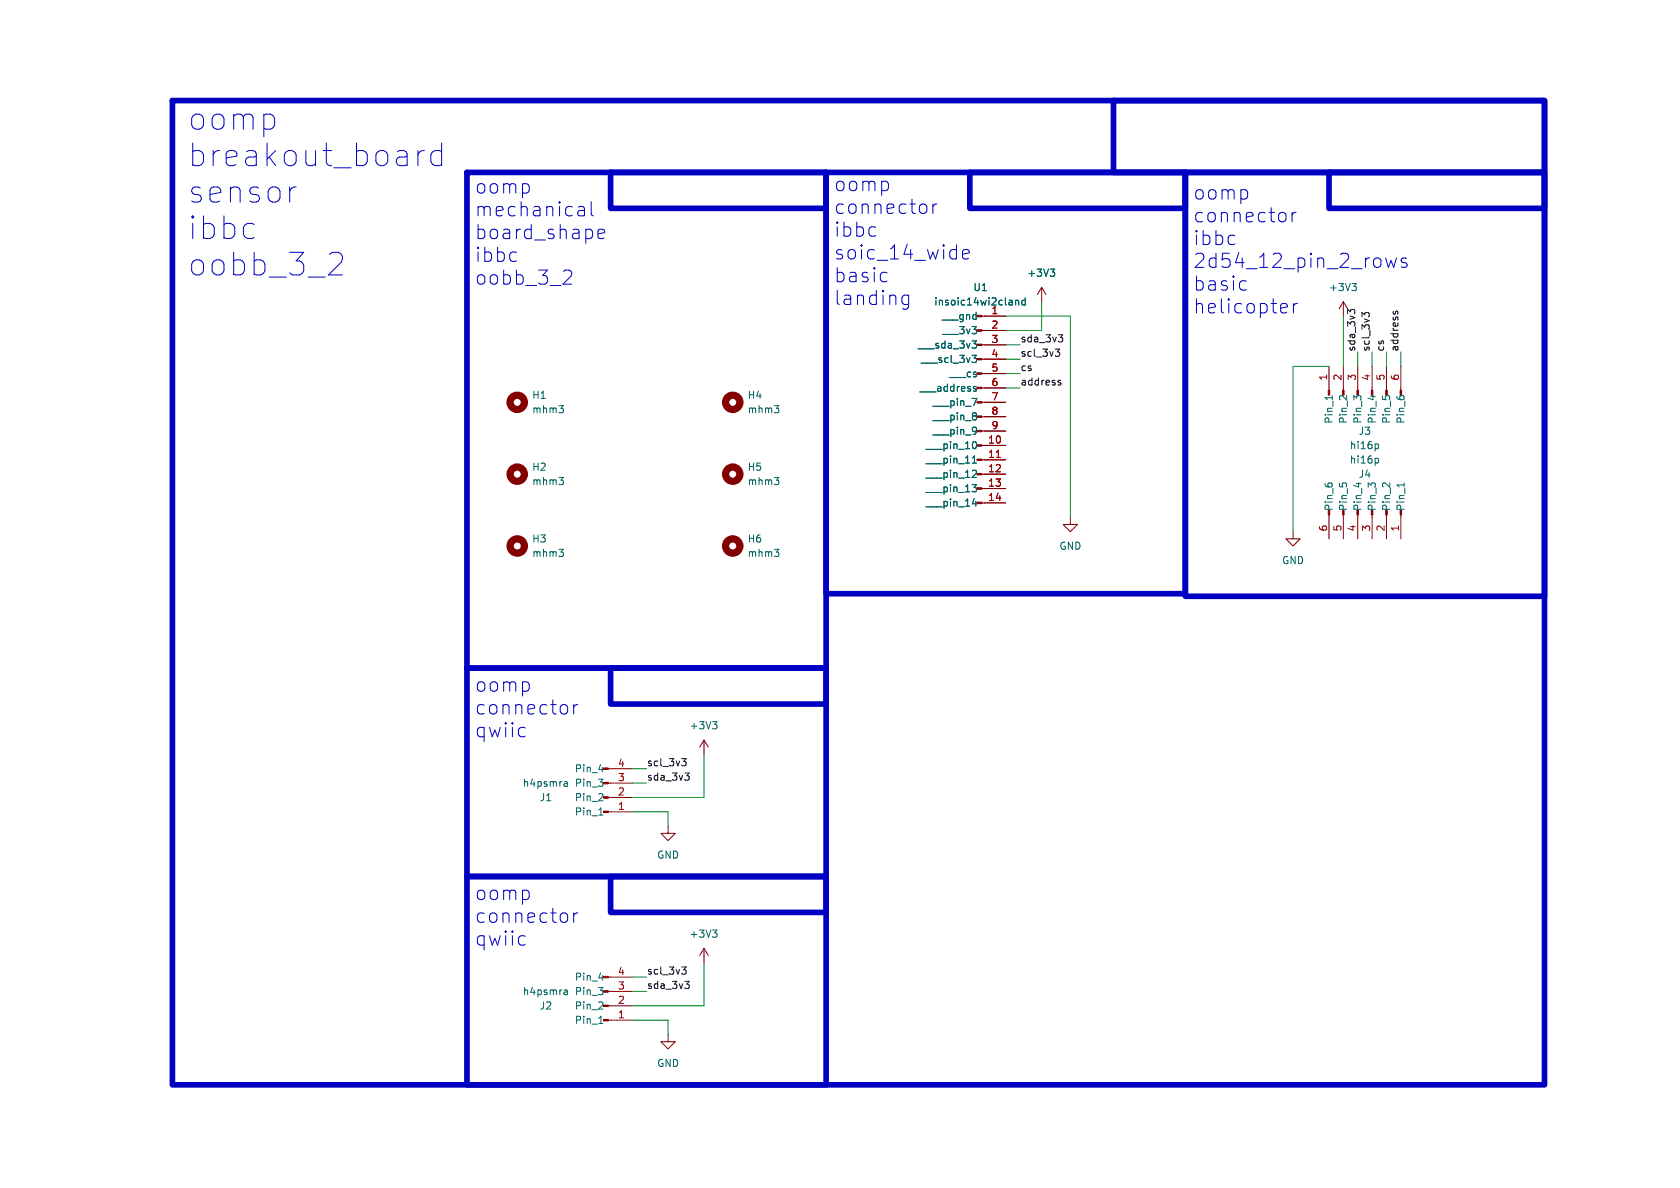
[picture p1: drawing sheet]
<svg xmlns="http://www.w3.org/2000/svg" width="297mm" height="210mm" viewBox="0 0 297 210" stroke-linecap="round" stroke-linejoin="round" font-family="sans-serif">
<g fill="none" stroke="#840000" stroke-width=".18">
<path d="M173.6 58.4h4.2M173.6 55.9h4.2M184.1 50.8l-.7 1.3M184.1 50.8v2.5M184.1 50.8l.8 1.3M237.5 53.3v2.6M237.5 53.3l-.8 1.3M237.5 53.3l.8 1.3M173.6 78.7h4.2M173.6 76.2h4.2M173.6 73.7h4.2M173.6 71.1h4.2"/>
<path d="M173.6 68.6h4.2M173.6 66h4.2M173.6 63.5h4.2M173.6 61h4.2M234.9 64.8v4.2M237.5 64.8v4.2M240 64.8v4.2M242.6 64.8v4.2M245.1 64.8v4.2M247.6 64.8v4.2M173.6 88.9h4.2M173.6 86.4h4.2"/>
<path d="M173.6 83.8h4.2M173.6 81.3h4.2M189.2 91.4v1.3h1.3l-1.3 1.3-1.2-1.3h1.2M228.6 94v1.3h1.3l-1.3 1.2-1.3-1.2h1.3M234.9 91v4.3M237.5 91v4.3M240 91v4.3M242.6 91v4.3M245.1 91v4.3M247.6 91v4.3M107.5 135.9h4.3M107.5 138.4h4.3"/>
<path d="M124.5 130.8v2.6M124.5 130.8l-.8 1.3M124.5 130.8l.7 1.3M107.5 141h4.3M107.5 143.5h4.3M118.1 146.1v1.2h1.3l-1.3 1.3-1.3-1.3h1.3M107.5 172.7h4.3M107.5 175.3h4.3M107.5 177.8h4.3M124.5 167.6l-.8 1.3M124.5 167.6v2.6M124.5 167.6l.7 1.3"/>
<path d="M107.5 180.3h4.3M118.1 182.9v1.3h1.3l-1.3 1.2-1.3-1.2h1.3"/>
</g>
<g fill="none" stroke="#006464" stroke-width=".18">
<path d="M178.9 53.1v.8M178.9 53.9h-.1M178.9 53.4h-.1M179.6 53.1v.8M179.6 53.2l.1-.1h.3l.1 .8M181.2 53.1h-.3l-.3 .2 .2 .6h.4M181.2 52.6v1.3M185.7 47.6h.7l-.4 .5M186.2 48.1l.2 .2v.3l-.2 .2M239 50.1h.8l-.4 .5M239.5 50.6l.3 .2v.3l-.3 .3M98.8 71.7h.8l-.4 .5"/>
<path d="M99.4 72.2l.2 .2v.3l-.2 .3M136.9 71.7h.8l-.4 .5M137.5 72.2l.2 .2v.3l-.2 .3M171.8 60.3h.8l-.4 .5 .4 .1v.4l-.2 .2h-.4M171.8 62.8h.8l-.4 .5 .4 .1v.4l-.2 .3h-.4M171.8 70.4h.9l-.6 1.3M172.3 68.7l.3 .1v.2l-.1 .2h-.3M172.3 68.3l.3 .1M172.3 78a.79 .79 0 0 1 0 1.3M172.6 73.1v.3M172.6 73.6v.5M172.6 75.6v.9"/>
<path d="M172.6 76.1v.1M235.5 69.9v.8M236.9 70h.4M238.1 69.9v.8M242.7 69.9v.8M243.2 78.5h.4l.1 .2v.5l-.5 .1M98.8 84.4h.8l-.4 .5M98.8 97.1h.8l-.4 .5M99.4 97.6l.2 .2v.3l-.2 .3M99.4 84.9l.2 .2v.3l-.2 .3M136.9 84.4h.8l-.4 .5M136.9 97.1h.8l-.4 .5"/>
<path d="M137.5 84.9l.2 .2v.3l-.2 .3M137.5 97.6l.2 .2v.3l-.2 .3M171.8 85.7h.8l-.4 .5M171.9 81.9h.7M171.9 89.1h.8M172 80.9l.3-.3v1.3M172.1 83.1l.4 .1 .1 .3-.8 .9h.8M172.4 86.2l.2 .2v.3l-.2 .2M172.5 88.6v.9M240.2 85.3v.8M243.2 81l.4 .1 .1 .2v.4l-.5 .2M244.5 85.4h.5"/>
<path d="M245.7 85.4v.8M248.2 85.4v.7M99.8 138.2h.4l.1 .8M99.8 138.9h.5M100.3 138.5l-.5 .1M105.9 136h.8M126 127.6h.8l-.5 .5M126.5 128.1l.3 .2v.3l-.3 .2M105.8 141.5h.8M105.9 144.1h.7M106.5 140.4v.4M99.8 175.1h.4l.1 .7"/>
<path d="M99.8 175.8h.5M100.3 175.3l-.5 .1M105.8 178.4h.8M105.9 172.9h.8M106.5 177.2v.5M126 164.4h.8l-.5 .5M126.5 164.9l.3 .2v.3l-.3 .3M105.9 180.9h.7"/>
</g>
<g fill="none" stroke="#840000" stroke-width="1.3">
<circle cx="91.4" cy="71.1" r="1.27"/>
<circle cx="129.5" cy="71.1" r="1.27"/>
<circle cx="91.4" cy="96.5" r="1.27"/>
<circle cx="91.4" cy="83.8" r="1.27"/>
<circle cx="129.5" cy="96.5" r="1.27"/>
<circle cx="129.5" cy="83.8" r="1.27"/>
</g>
<g fill="#840000" stroke="#840000" stroke-width=".18">
<path d="M172.7 88.8h.9v.2h-.9z"/>
<path d="M172.7 86.2h.9v.3h-.9z"/>
<path d="M172.7 83.7h.9v.2h-.9z"/>
<path d="M172.7 81.2h.9v.2h-.9z"/>
<path d="M172.7 78.6h.9v.3h-.9z"/>
<path d="M172.7 76.1h.9v.2h-.9z"/>
<path d="M172.7 73.5h.9v.3h-.9z"/>
<path d="M172.7 71h.9v.2h-.9z"/>
<path d="M172.7 68.5h.9v.2h-.9z"/>
<path d="M172.7 65.9h.9v.3h-.9z"/>
<path d="M172.7 63.4h.9v.2h-.9z"/>
<path d="M172.7 60.8h.9v.3h-.9z"/>
<path d="M172.7 58.3h.9v.2h-.9z"/>
<path d="M172.7 55.8h.9v.2h-.9z"/>
<path d="M247.5 69h.3v.9h-.3z"/>
<path d="M245 69h.2v.9h-.2z"/>
<path d="M242.4 69h.3v.9h-.3z"/>
<path d="M239.9 69h.3v.9h-.3z"/>
<path d="M237.4 69h.2v.9h-.2z"/>
<path d="M234.8 69h.3v.9h-.3z"/>
<path d="M106.7 172.6h.8v.2h-.8z"/>
<path d="M106.7 175.1h.8v.3h-.8z"/>
<path d="M106.7 177.7h.8v.2h-.8z"/>
<path d="M106.7 180.2h.8v.3h-.8z"/>
<path d="M234.8 90.2h.3v.8h-.3z"/>
<path d="M237.4 90.2h.2v.8h-.2z"/>
<path d="M239.9 90.2h.3v.8h-.3z"/>
<path d="M242.4 90.2h.3v.8h-.3z"/>
<path d="M245 90.2h.2v.8h-.2z"/>
<path d="M247.5 90.2h.3v.8h-.3z"/>
<path d="M106.7 135.8h.8v.2h-.8z"/>
<path d="M106.7 138.3h.8v.3h-.8z"/>
<path d="M106.7 140.8h.8v.3h-.8z"/>
<path d="M106.7 143.4h.8v.2h-.8z"/>
</g>
<path d="M176.1 80.9h.8" fill="none" stroke="#a90000" stroke-width=".18"/>
<path d="M187.1 59.2h.8l-.4 .5 .3 .1 .1 .4-.3 .2h-.3M239.5 55.3v-.4l-.2-.2-.4 .1-.2 .3-.5-.4v.8M242.1 55.8v-.3l-.3-.3-.4 .1-.1 .4-.5-.5v.8M246.4 55.1v.4M247.1 55.4v-.3l-.2-.1-.2 .5M186.5 61.7h.8l-.4 .5 .4 .1v.4l-.2 .3h-.4M187.1 67.6l.5 .2-.1 .2-.3 .1M187.1 67.3h.4M120.5 134.1h.8l-.4 .5 .3 .1 .1 .4-.2 .3h-.4M121.1 136.6h.7l-.4 .5 .4 .2v.4l-.2 .2h-.4M120.5 170.9h.8l-.4 .5 .3 .1 .1 .5-.2 .2h-.4M121.1 173.5h.7l-.4 .5 .4 .1v.4l-.2 .2h-.4" fill="none" stroke="#0f0f0f" stroke-width=".18"/>
<g fill="none" stroke="#0000c2" stroke-width=".18">
<path d="M52.4 33.1h-.4l-.4 .1M73.9 26.6v2.7M75 26.6a1.02 1.02 0 0 0-1.1 .8M78.1 26.8l-.4-.2h-.8l-.4 .2-.3 .6v1.1l.3 .6 .4 .2h.8l.4-.2M78.1 25.3v4M102.3 36.6l.2-.1 .7 .1 .1 .3v1.3M102.3 38l.2 .2 .8-.2M103.3 37.1l-1 .2M104.5 35.7v2.1l.4 .4M163.7 36.3l.1 .2v.8l-.1 .2M164.9 36.1v1.6M165.6 36.1a.64 .64 0 0 0-.7 .4"/>
<path d="M227.2 37.8l.1 .2v.7l-.1 .3M228.4 37.5v1.7M229.1 37.5a.64 .64 0 0 0-.7 .5M58.8 44.6h1a1.09 1.09 0 0 1 .6 1.7l-2.3 2.3h2.4M100 47.7h.6a.68 .68 0 0 1 .3 1.1l-1.4 1.4h1.6M105.7 41.4l1.2-.3-.1-.5-.7-.1-.4 .4v.9l.1 .3 .3 .1 .7-.1M156.6 48.1l.2 .2M156.8 49.7l-.2 .1M159.6 53.6l.3 .2 .7-.1M160.6 52.2v2a.68 .68 0 0 1-1 .3M160.6 52.3l-.7-.1-.3 .2M170.2 44.9l1.1-.2-.1-.5-.7-.1-.3 .4v.9l.1 .3 .2 .1 .7-.1"/>
<path d="M220.1 49.6l.2 .1M220.3 51.2l-.2 .1M226.8 53.6l.7 .2 .1 .4-1.2 .3M227.5 55.2l-.7 .1M228.7 53.6v1.7M229.4 53.6a.64 .64 0 0 0-.7 .5M245 45.6l.4 1.7 .5-1.2 .5 1.2 .5-1.7M248.7 45.7l-.6-.1-.4 .4 .1 .3 .9 .3 .1 .2-.1 .3-.3 .2-.7-.2M92.6 128.6l.2 .1M92.8 130.1l-.2 .1M100.2 124.8l.1 .2v.7l-.1 .3M101.4 124.6v1.6"/>
<path d="M102.1 124.6a.64 .64 0 0 0-.7 .4M92.6 165.4l.2 .1M92.8 167l-.2 .1M100.2 161.6l.1 .3v.7l-.1 .2M101.4 161.4v1.7M102.1 161.4a.64 .64 0 0 0-.7 .5"/>
</g>
<path d="M142.4 33.2h.7a.81 .81 0 0 1 .5 1.3l-1.7 1.7h1.8" fill="none" stroke="#fff" stroke-width=".75"/>
<g fill="none" stroke="#fff" stroke-width=".8">
<path d="M207.1 22l-.4-.2h-.6l-.4 .2-.2 .3 .2 .6 1.4 .4 .2 .4-.2 .5-.4 .2h-.8l-.4-.2M208.8 23.1l1.9-.4v-.4l-.2-.3-.4-.2h-.8l-.3 .2-.2 .3v1.6l.2 .3 .3 .2h.8l.4-.2M212.4 22.2a.99 .99 0 0 1 1.7 .1v2.1M212.4 21.8v2.6M217.3 22l-.3-.2h-.6l-.4 .2-.2 .3 .2 .6 1.3 .4 .2 .4-.2 .5-.3 .2h-.8l-.4-.2M219.3 22.2a1.09 1.09 0 0 1 1-.4 1.09 1.09 0 0 1 .9 .7v1.2a1.09 1.09 0 0 1-1.1 .8 1.09 1.09 0 0 1-1-.8v-1.2zM222.9 21.8v2.6M224 21.8a1.02 1.02 0 0 0-1.1 .7M224.4 24.8h3M228.4 20.4v.4M228.4 21.8v2.6M228.4 20.4l-.2 .2 .2 .2"/>
<path d="M228.4 20.4l.2 .2-.2 .2M230.3 22l.4-.2h.7l.6 .4 .2 .3v1.2l-.4 .5-.4 .2h-.7l-.4-.2M230.3 20.4v4M233.9 22l.4-.2h.8l.5 .4 .2 .3v1.2l-.4 .5-.3 .2h-.8l-.4-.2M233.9 20.4v4M239.3 22l-.4-.2h-.8l-.6 .4-.2 .3v1.2l.4 .5 .4 .2h.8l.4-.2M240 24.8h3.1M244 22.2a1.09 1.09 0 0 1 1.1-.4 1.09 1.09 0 0 1 .8 .7v1.2a1.09 1.09 0 0 1-1 .8 1.09 1.09 0 0 1-1.1-.8v-1.2zM247.6 22.2a1.09 1.09 0 0 1 1.1-.4 1.09 1.09 0 0 1 .8 .7v1.2a1.09 1.09 0 0 1-1 .8 1.09 1.09 0 0 1-1.1-.8v-1.2zM251.3 22l.3-.2h.8l.6 .4 .2 .3v1.2l-.4 .5-.4 .2h-.8l-.3-.2M251.3 20.4v4M254.9 22l.4-.2h.7l.6 .4 .2 .3v1.2l-.4 .5-.4 .2h-.7l-.4-.2"/>
<path d="M254.9 20.4v4M257.5 24.8h3.1M261.2 20.4h2.4l-1.3 1.6a1.09 1.09 0 0 1 1.3 .7v1l-.3 .5-.4 .2h-1.2l-.5-.3M264.4 24.8h3M268.2 20.8l.6-.4h.9a1.09 1.09 0 0 1 .6 1.8l-2.3 2.2h2.5"/>
</g>
<path d="M207.5 34.3v1.6a.54 .54 0 0 1-.9 .3M207.5 34.4l-.6-.1-.4 .4v.5l.2 .3 .2 .1 .6-.1M267.5 34.3h.8M268.1 35.6h.2M268.9 35l.9-.2-.1-.4-.5-.1-.3 .3 .1 .9 .2 .1 .5-.1M270.7 34.3v1.3M271.3 34.3a.51 .51 0 0 0-.6 .4" fill="none" stroke="#fff" stroke-width=".5"/>
<path d="M199.2 18.9v.4l-.2 .2-.6-.1v-.5h.3l.1 .6M198.4 23.4h.8M198.4 21.1h.8M198.6 20.6l-.2 .1 .1 .4M198.6 20.6h.6M198.7 21.7v.4l.2 .2 .3-.2v-.4M199.2 22.9h-.8v.3l.1 .2M199.2 20l-.8 .1v.3l.2 .2M199.2 21.7l-.8 .1v.5" fill="none" stroke="#fff" stroke-width=".25"/>
<path d="M30.5 17.8h242.5v174h-242.5zM196.8 17.8h76.2v12.7h-76.2zM82.5 30.5h63.5v87.6h-63.5zM107.9 30.5h38.1v6.3h-38.1zM146 30.5h63.5v74.5h-63.5zM171.4 30.5h38.1v6.3h-38.1zM209.5 30.5h63.5v74.9h-63.5zM234.9 30.5h38.1v6.3h-38.1zM82.5 118.1h63.5v36.8h-63.5zM107.9 118.1h38.1v6.4h-38.1zM82.5 154.9h63.5v36.9h-63.5zM107.9 154.9h38.1v6.4h-38.1z" fill="none" stroke="#0000c2" stroke-width="1"/>
<g fill="none" stroke="#009600" stroke-width=".18">
<path d="M177.8 55.9h11.4v35.5M184.1 53.3v5.1h-6.3M237.5 55.9v8.9M177.8 66h2.5M177.8 68.6h2.5M177.8 61h2.5M177.8 63.5h2.5M234.9 64.8h-6.3v29.2M240 62.2v2.6M242.6 62.2v2.6M245.1 62.2v2.6M247.6 62.2v2.6"/>
<path d="M111.8 138.4h2.5M111.8 135.9h2.5M124.5 133.4v7.6h-12.7M111.8 143.5h6.3v2.6M111.8 172.7h2.5M111.8 175.3h2.5M124.5 170.2v7.6h-12.7M111.8 180.3h6.3v2.6"/>
</g>
<g font-size="5.6" fill="#0000c2">
<text x="33" y="23.3">oomp</text>
<text x="33" y="29.8">breakout_board</text>
<text x="33" y="36.2">sensor</text>
<text x="33" y="42.7">ibbc</text>
<text x="33" y="49.1">oobb_3_2</text>
</g>
<g font-size="5.6" fill="#fff">
<text x="128.1" y="124.2">qwiic</text>
<text x="128.1" y="161">qwiic</text>
</g>
<text font-size="4.2" fill="#fff" x="114.6" y="36.6">bs_oobb_3_2</text>
<g font-size="3.5" fill="#0000c2">
<text x="83.8" y="34.5">oomp</text>
<text x="147.3" y="34">oomp</text>
<text x="210.8" y="35.5">oomp</text>
<text x="83.8" y="38.5">mechanical</text>
<text x="147.3" y="38">connector</text>
<text x="210.8" y="39.5">connector</text>
<text x="83.8" y="42.5">board_shape</text>
<text x="83.8" y="46.5">ibbc</text>
<text x="147.3" y="42.1">ibbc</text>
<text x="147.3" y="46.1">soic_14_wide</text>
<text x="210.8" y="43.6">ibbc</text>
<text x="210.8" y="47.6">2d54_12_pin_2_rows</text>
<text x="83.8" y="50.6">oobb_3_2</text>
<text x="147.3" y="50.1">basic</text>
<text x="210.8" y="51.6">basic</text>
<text x="147.3" y="54.1">landing</text>
<text x="210.8" y="55.6">helicopter</text>
<text x="83.8" y="122.5">oomp</text>
<text x="83.8" y="126.5">connector</text>
<text x="83.8" y="130.6">qwiic</text>
<text x="83.8" y="159.3">oomp</text>
<text x="83.8" y="163.4">connector</text>
<text x="83.8" y="167.4">qwiic</text>
</g>
<g font-size="2.8" fill="#fff">
<text x="180.7" y="35.9">ibbc_soic_landing</text>
<text x="238.9" y="35.9">ibbc_2d54_helicopter</text>
</g>
<g font-size="1.8" fill="#fff">
<text x="110.5" y="36.6" transform="rotate(-90 110.5 36.6)">name</text>
<text x="174" y="36.6" transform="rotate(-90 174 36.6)">name</text>
<text x="237.5" y="36.6" transform="rotate(-90 237.5 36.6)">name</text>
<text x="110.5" y="124.2" transform="rotate(-90 110.5 124.2)">name</text>
<text x="110.5" y="161" transform="rotate(-90 110.5 161)">name</text>
</g>
<g font-size="1.8" fill="#006464">
<text x="172" y="51.7">U1</text>
<text x="181.5" y="49.1">+3V3</text>
<text x="234.8" y="51.7">+3V3</text>
<text x="165.1" y="54.2">insoic14wi2cland</text>
<text x="166.4" y="56.7">___gnd</text>
<text x="166.5" y="59.3">___3v3</text>
<text x="162.2" y="61.8">___sda_3v3</text>
<text x="162.7" y="64.4">___scl_3v3</text>
<text x="94" y="70.7">H1</text>
<text x="132.1" y="70.7">H4</text>
<text x="162.5" y="69.4">___address</text>
<text x="164.8" y="72">___pin_7</text>
<text x="167.8" y="66.9">___cs</text>
<text x="94" y="73.3">mhm3</text>
<text x="132.1" y="73.3">mhm3</text>
<text x="164.8" y="74.5">___pin_8</text>
<text x="164.8" y="77.1">___pin_9</text>
<text x="235.8" y="75" transform="rotate(-90 235.8 75)">Pin_1</text>
<text x="238.4" y="75" transform="rotate(-90 238.4 75)">Pin_2</text>
<text x="240.1" y="77.1">J3</text>
<text x="240.9" y="75" transform="rotate(-90 240.9 75)">Pin_3</text>
<text x="243.4" y="75" transform="rotate(-90 243.4 75)">Pin_4</text>
<text x="246" y="75" transform="rotate(-90 246 75)">Pin_5</text>
<text x="248.5" y="75" transform="rotate(-90 248.5 75)">Pin_6</text>
<text x="94" y="83.4">H2</text>
<text x="132.1" y="83.4">H5</text>
<text x="163.6" y="79.6">___pin_10</text>
<text x="163.6" y="82.1">___pin_11</text>
<text x="238.5" y="79.6">hi16p</text>
<text x="238.5" y="82.1">hi16p</text>
<text x="94" y="86">mhm3</text>
<text x="132.1" y="86">mhm3</text>
<text x="163.6" y="84.7">___pin_12</text>
<text x="163.6" y="87.2">___pin_13</text>
<text x="163.6" y="89.8">___pin_14</text>
<text x="240.1" y="84.7">J4</text>
<text x="235.8" y="90.4" transform="rotate(-90 235.8 90.4)">Pin_6</text>
<text x="238.4" y="90.4" transform="rotate(-90 238.4 90.4)">Pin_5</text>
<text x="240.9" y="90.4" transform="rotate(-90 240.9 90.4)">Pin_4</text>
<text x="243.4" y="90.4" transform="rotate(-90 243.4 90.4)">Pin_3</text>
<text x="246" y="90.4" transform="rotate(-90 246 90.4)">Pin_2</text>
<text x="248.5" y="90.4" transform="rotate(-90 248.5 90.4)">Pin_1</text>
<text x="94" y="98.7">mhm3</text>
<text x="94" y="96.1">H3</text>
<text x="132.1" y="98.7">mhm3</text>
<text x="132.1" y="96.1">H6</text>
<text x="187.2" y="97.4">GND</text>
<text x="226.6" y="99.9">GND</text>
<text x="121.8" y="129.1">+3V3</text>
<text x="101.5" y="136.8">Pin_4</text>
<text x="92.3" y="139.3">h4psmra</text>
<text x="95.3" y="141.8">J1</text>
<text x="101.5" y="141.8">Pin_2</text>
<text x="101.5" y="139.3">Pin_3</text>
<text x="101.5" y="144.4">Pin_1</text>
<text x="116.1" y="152">GND</text>
<text x="121.8" y="166">+3V3</text>
<text x="101.5" y="173.6">Pin_4</text>
<text x="92.3" y="176.1">h4psmra</text>
<text x="95.3" y="178.7">J2</text>
<text x="101.5" y="178.7">Pin_2</text>
<text x="101.5" y="176.1">Pin_3</text>
<text x="101.5" y="181.2">Pin_1</text>
<text x="116.1" y="188.8">GND</text>
</g>
<g font-size="1.8" fill="#a90000">
<text x="175.2" y="55.6">1</text>
<text x="175.2" y="58.2">2</text>
<text x="175.2" y="60.7">3</text>
<text x="175.2" y="63.2">4</text>
<text x="175.2" y="65.8">5</text>
<text x="175.2" y="68.3">6</text>
<text x="175.2" y="70.9">7</text>
<text x="234.7" y="67.4" transform="rotate(-90 234.7 67.4)">1</text>
<text x="237.2" y="67.4" transform="rotate(-90 237.2 67.4)">2</text>
<text x="239.8" y="67.4" transform="rotate(-90 239.8 67.4)">3</text>
<text x="242.3" y="67.4" transform="rotate(-90 242.3 67.4)">4</text>
<text x="244.9" y="67.4" transform="rotate(-90 244.9 67.4)">5</text>
<text x="247.4" y="67.4" transform="rotate(-90 247.4 67.4)">6</text>
<text x="175.2" y="73.4">8</text>
<text x="175.2" y="75.9">9</text>
<text x="174.6" y="78.5">10</text>
<text x="174.6" y="81">11</text>
<text x="174.6" y="83.6">12</text>
<text x="174.6" y="86.1">13</text>
<text x="174.6" y="88.6">14</text>
<text x="234.7" y="94.1" transform="rotate(-90 234.7 94.1)">6</text>
<text x="237.2" y="94.1" transform="rotate(-90 237.2 94.1)">5</text>
<text x="239.8" y="94.1" transform="rotate(-90 239.8 94.1)">4</text>
<text x="242.3" y="94.1" transform="rotate(-90 242.3 94.1)">3</text>
<text x="244.9" y="94.1" transform="rotate(-90 244.9 94.1)">2</text>
<text x="247.4" y="94.1" transform="rotate(-90 247.4 94.1)">1</text>
<text x="109.1" y="135.6">4</text>
<text x="109.1" y="143.3">1</text>
<text x="109.1" y="140.7">2</text>
<text x="109.1" y="138.2">3</text>
<text x="109.1" y="172.5">4</text>
<text x="109.1" y="177.5">2</text>
<text x="109.1" y="175">3</text>
<text x="109.1" y="180.1">1</text>
</g>
<g font-size="1.8" fill="#0f0f0f">
<text x="180.3" y="60.6">sda_3v3</text>
<text x="180.3" y="65.7">cs</text>
<text x="180.3" y="63.2">scl_3v3</text>
<text x="239.7" y="62.2" transform="rotate(-90 239.7 62.2)">sda_3v3</text>
<text x="242.2" y="62.2" transform="rotate(-90 242.2 62.2)">scl_3v3</text>
<text x="244.8" y="62.2" transform="rotate(-90 244.8 62.2)">cs</text>
<text x="247.3" y="62.2" transform="rotate(-90 247.3 62.2)">address</text>
<text x="180.3" y="68.2">address</text>
<text x="114.3" y="135.5">scl_3v3</text>
<text x="114.3" y="138.1">sda_3v3</text>
<text x="114.3" y="172.4">scl_3v3</text>
<text x="114.3" y="174.9">sda_3v3</text>
</g>
</svg>
